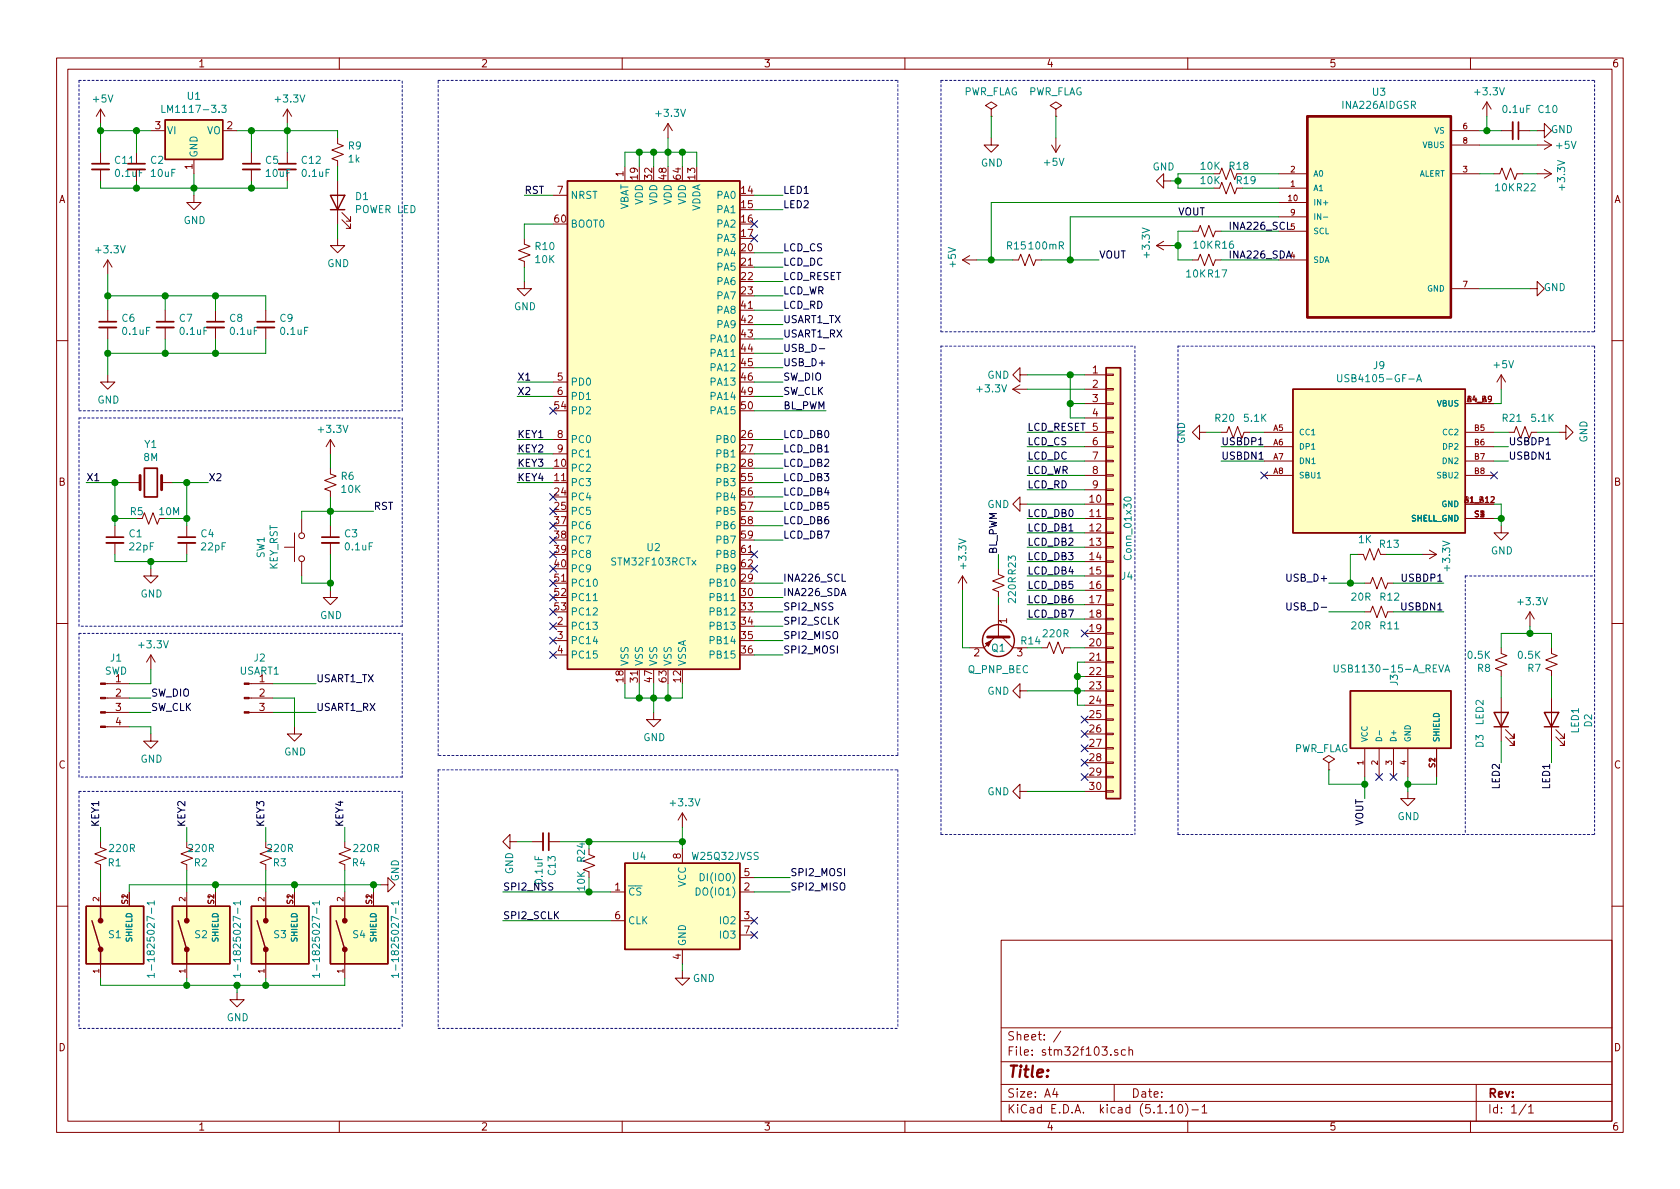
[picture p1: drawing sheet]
<svg xmlns="http://www.w3.org/2000/svg" width="297mm" height="210mm" viewBox="0 0 297 210" stroke-linecap="round" stroke-linejoin="round" font-family="sans-serif">
<g fill="none" stroke="#840000" stroke-width=".18">
<path d="M10 10.3h277v189.9h-277zM12 12.2h273v186.1h-273zM17.8 19.3l-.8 1.3M17.8 19.3v2.5M17.8 19.3l.7 1.3M50.8 19.3l-.8 1.3M50.8 19.3v2.5M50.8 19.3l.8 1.3M60 10.3v1.9M110 10.3v1.9M160 10.3v1.9M175.3 19.3l1-.6-1-.7-1.1 .7 1.1 .6v1.3"/>
<path d="M186.7 19.3l1-.6-1-.7-1 .7 1 .6v1.3M210 10.3v1.9M260 10.3v1.9M262.9 18l-.8 1.3M262.9 18v2.6M262.9 18l.8 1.3M17.8 26.9v2.1M17.8 30v2M24.1 26.9v2.1M24.1 30v2M26.7 23.1h2.5M34.3 34.5v1.3h1.3l-1.3 1.3-1.3-1.3h1.3"/>
<path d="M34.3 28.2v2.5M39.4 23.1h2.5M44.4 26.9v2.1M44.4 30v2M50.8 26.9v2.1M50.8 30v2M59.7 24.4v1l1 .4-2 .7 2 .8-2 .8 1 .3v1.1M59.7 32v7.6M60.5 38.9l1.5 1.5v-.8v.8h-.8M60.5 37.6l1.5 1.5v-.8v.8h-.8M97.8 34.5h2.5M110.5 29.5v2.5"/>
<path d="M118.1 21.8l-.8 1.3M118.1 21.8v2.6M118.1 21.8l.8 1.3M175.3 20.6h.1M175.3 24.4v1.2h1.2l-1.2 1.3-1.3-1.3h1.3M185.9 25.6l.8 1.3M186.7 20.6h.1M186.7 24.4v2.5M187.5 25.6l-.8 1.3M205.7 32v-1.3l-1.2 1.3 1.2 1.3v-1.3h1.3M214.6 33.3h1l.4-1 .8 2 .8-2 .7 2 .4-1h1M215.6 30.7l.4-1 .8 2 .8-2 .7 2 .4-1"/>
<path d="M226.1 30.7h5M226.1 33.3h5M226.1 35.8h5M226.1 38.3h5M256.5 30.7h5.1M256.5 25.6h5.1M256.5 23.1h5.1M264.2 30.7h1l.4-1 .7 2 .8-2 .7 2 .4-1h1M265.4 23.1h2.1M268.5 23.1h2M271.8 23.1h1.2v-1.3l1.3 1.3-1.3 1.3v-1.3M271.8 30.7h2.5"/>
<path d="M271.8 25.6h2.5M273 30l1.3 .7M273 24.9l1.3 .7M274.3 30.7l-1.3 .8M274.3 25.6l-1.3 .8M19 46v2.5M19 54.9v2M19 57.9v2M19 46l-.7 1.2M19 46l.8 1.2M29.2 54.9v2M29.2 57.9v2"/>
<path d="M38.1 54.9v2M38.1 57.9v2M47 54.9v2M47 57.9v2M59.7 42.2v1.2h1.3l-1.3 1.3-1.3-1.3h1.3M92.7 49.8v1.2h1.3l-1.3 1.3-1.3-1.3h1.3M92.7 42.2v1l1 .4-2 .7 2 .8-2 .7 1 .4v1M170.2 46h2.5M170.2 46l1.2 .7M171.4 45.2l-1.2 .8M179.1 46h1l.4-1 .7 2 .8-2 .8 2 .3-1h1M204.5 43.4l1.2 .8"/>
<path d="M204.5 43.4h2.5M205.7 42.7l-1.2 .7M210.8 46h1l.4-1 .8 2 .7-2 .8 2 .4-1h1M210.8 40.9h1l.4-1 .8 2 .7-2 .8 2 .4-1h1M226.1 46h5M226.1 40.9h5M256.5 51h5.1M270.5 51h1.3v-1.2l1.2 1.2-1.2 1.3v-1.3M10 60.2h2M19 66.3v1.3h1.3l-1.3 1.2-1.2-1.2h1.2M58.4 77.7v2.6M58.4 77.7l-.7 1.3"/>
<path d="M58.4 77.7l.8 1.3M97.8 77.7h2.5M97.8 67.6h2.5M97.8 70.1h2.5M179.1 68.8l1.2 .8M179.1 68.8h2.5M180.3 66.3v-1.3l-1.2 1.3 1.2 1.3v-1.3h1.3M180.3 68.1l-1.2 .7M191.8 76.4h3.8M191.8 68.8h3.8M191.8 66.3h3.8M191.8 71.4h3.8"/>
<path d="M191.8 73.9h3.8M191.8 79h3.8M195.6 76.3h1.2v.3h-1.2zM195.6 73.8h1.2v.2h-1.2zM195.6 71.2h1.2v.3h-1.2zM195.6 68.7h1.2v.3h-1.2zM195.6 66.2h1.2v.2h-1.2zM195.6 78.9h1.2v.2h-1.2zM212.1 76.4v-1.2l-1.3 1.2 1.3 1.3v-1.3h1.3M215.9 76.4h1l.4-1 .8 2.1 .7-2.1 .8 2.1 .4-1.1h1M223.5 76.4h5.1M223.5 79h5.1"/>
<path d="M259.1 76.4h5.1M259.1 71.4h5.1M259.1 79h5.1M265.4 66.3l-.7 1.3M265.4 66.3v2.5M265.4 66.3l.8 1.3M266.7 76.4h1l.4-1 .8 2.1 .7-2.1 .8 2.1 .4-1.1h1M275.6 76.4h1.3v-1.2l1.2 1.2-1.2 1.3v-1.3M285 60.2h2M20.3 93v2M20.3 96v2M22.9 85.3h1.9"/>
<path d="M25.1 91.7l.4-1 .8 2 .8-2 .7 2 .4-1M28.6 85.3h1.9M33 93v2M33 96v2M50.3 96.8h1.8M52.1 94.2v5.1M53.3 91.7v2.5M53.3 99.3v2.5M58.4 82.8v1l1 .4-2 .8 2 .7-2 .8 1 .4v1M58.4 93v2M58.4 96v2M97.8 80.3h2.5"/>
<path d="M180.3 89.1v-1.2l-1.2 1.2 1.2 1.3v-1.3h1.3M191.8 89.1h3.8M191.8 91.7h3.8M191.8 94.2h3.8M191.8 96.8h3.8M191.8 99.3h3.8M191.8 81.5h3.8M191.8 84.1h3.8M191.8 86.6h3.8M195.6 99.2h1.2v.2h-1.2zM195.6 96.6h1.2v.3h-1.2zM195.6 94.1h1.2v.3h-1.2z"/>
<path d="M195.6 91.6h1.2v.2h-1.2zM195.6 89h1.2v.3h-1.2zM195.6 86.5h1.2v.2h-1.2zM195.6 83.9h1.2v.3h-1.2zM195.6 81.4h1.2v.3h-1.2zM223.5 81.5h5.1M223.5 84.1h5.1M240 98h1l.4 1.1 .8-2.1 .8 2.1 .7-2.1 .4 1h1M251.5 98h2.5M252.7 97.3l1.3 .7M254 98l-1.3 .8M259.1 89.1h5.1"/>
<path d="M259.1 91.7h5.1M259.1 81.5h5.1M259.1 84.1h5.1M265.4 93v1.2h1.3l-1.3 1.3-1.2-1.3h1.2M10 110.3h2M26.7 100.6v1.2h1.2l-1.2 1.3-1.3-1.3h1.3M26.7 115.8l-.8 1.3M26.7 115.8v2.6M26.7 115.8l.7 1.3M58.4 104.4v1.3h1.3l-1.3 1.2-1.3-1.2h1.3M97.8 110.7h2.5M97.8 113.3h2.5"/>
<path d="M97.8 115.8h2.5M170.2 101.8l-.8 1.3M170.2 101.8v2.6M170.2 101.8l.7 1.3M175.9 112.6l-1.9 1.9h-2.6M176.5 100.6v1l1 .4-2 .7 2 .8-2 .8 1 .3v1.1M176.5 106.9v5.7M177.2 112.6l1.9 1.9h2.5M184.1 114.5h1.1l.3-1 .8 2.1 .8-2.1 .7 2.1 .4-1.1h1M191.8 114.5h3.8M191.8 101.8h3.8M191.8 104.4h3.8"/>
<path d="M191.8 106.9h3.8M191.8 109.5h3.8M191.8 112h3.8M191.8 117.1h3.8M191.8 119.6h3.8M195.6 106.8h1.2v.3h-1.2zM195.6 109.3h1.2v.3h-1.2zM195.6 111.9h1.2v.2h-1.2zM195.6 114.4h1.2v.3h-1.2zM195.6 117h1.2v.2h-1.2zM195.6 119.5h1.2v.3h-1.2zM195.6 104.3h1.2v.2h-1.2z"/>
<path d="M195.6 101.7h1.2v.3h-1.2zM241.3 108.2h1l.4-1 .8 2 .7-2 .8 2 .4-1h1M241.3 103.1h1l.4-1 .8 2 .7-2 .8 2 .4-1h1M265.4 114.5v1.1l1 .3-2 .8 2 .8-2 .7 1 .4v1M270.5 108.2l-.8 1.3M270.5 108.2v2.5M270.5 108.2l.8 1.3M274.3 114.5v1.1l1 .3-2 .8 2 .8-2 .7 1 .4v1M285 110.3h2M18.6 126h4.3M18.6 123.4h4.3M18.6 120.9h4.3"/>
<path d="M18.6 128.5h4.3M26.7 129.8v1.3h1.2l-1.2 1.2-1.3-1.2h1.3M44 126h4.3M44 123.4h4.3M44 120.9h4.3M52.1 128.5v1.3h1.2l-1.2 1.3-1.3-1.3h1.3M115.6 126v1.2h1.2l-1.2 1.3-1.3-1.3h1.3M180.3 139.9v-1.2l-1.2 1.2 1.2 1.3v-1.3h1.3M180.3 122.2v-1.3l-1.2 1.3 1.2 1.2v-1.2h1.3M191.8 122.2h3.8M191.8 124.7h3.8M191.8 127.2h3.8"/>
<path d="M191.8 129.8h3.8M191.8 132.3h3.8M191.8 134.9h3.8M191.8 137.4h3.8M191.8 139.9h3.8M195.6 129.7h1.2v.2h-1.2zM195.6 132.2h1.2v.3h-1.2zM195.6 134.7h1.2v.3h-1.2zM195.6 137.3h1.2v.2h-1.2zM195.6 139.8h1.2v.3h-1.2zM195.6 122h1.2v.3h-1.2zM195.6 124.6h1.2v.2h-1.2z"/>
<path d="M195.6 127.1h1.2v.3h-1.2zM234.9 134.9l1.1-.7-1.1-.6-1 .6 1 .7v1.2M234.9 136.1h.1M241.3 132.3v5.1M243.8 132.3v5.1M246.4 132.3v5.1M248.9 139.9v1.3h1.3l-1.3 1.3-1.3-1.3h1.3M248.9 132.3v5.1M254 132.3v5.1M265.4 123.4v7.7M266.2 130.3l1.5 1.5v-.7v.7h-.7M266.2 129l1.5 1.6v-.8v.8h-.7"/>
<path d="M274.3 123.4v7.7M275.1 130.3l1.5 1.5v-.7v.7h-.8M275.1 129l1.5 1.6v-.8v.8h-.8M17.8 148.8v1.1l1 .3-2 .8 2 .8-2 .7 1 .4v1M17.8 157.7v2.6M22.9 157.7v2.6M33 149.9l1 .3-2 .8 2 .8-2 .7 1 .4v1M33 157.7v2.6M38.1 157.7v2.6M47 149.9l1 .3-2 .8 2 .8-2 .7 1 .4v1M47 157.7v2.6M52.1 157.7v2.6"/>
<path d="M61 148.8v1.1l1 .3-2.1 .8 2.1 .8-2.1 .7 1.1 .4v1M61 157.7v2.6M66 157.7v2.6M67.3 156.5h1.3v-1.3l1.2 1.3-1.2 1.2v-1.2M90.2 148.8v-1.2l-1.3 1.2 1.3 1.3v-1.3h1.2M94 148.8h2M97 148.8h2.1M104.1 150.1v1l1.1 .4-2.1 .8 2.1 .7-2.1 .8 1 .4v1M107.9 157.7h2.6M120.6 143.8l-.7 1.2M120.6 143.8v2.5M120.6 150.1v2.5"/>
<path d="M120.6 143.8l.8 1.2M130.8 157.7h2.5M130.8 155.2h2.5M10 160.2h2M17.8 170.4v2.6M33 170.4v2.6M41.9 175.5v1.3h1.3l-1.3 1.2-1.3-1.2h1.3M47 170.4v2.6M61 170.4v2.6M107.9 162.8h2.6M120.6 171.7v1.3h1.3l-1.3 1.2-1.2-1.2h1.2M120.6 167.9v2.5"/>
<path d="M130.8 162.8h2.5M130.8 165.3h2.5M177 166.3h108v32h-108zM285 160.2h2M60 198.3v1.9M110 198.3v1.9M160 198.3v1.9M177 194.8h108M177 191.8h108M177 187.8h108M177 181.8h108M186.5 192.5l-.4 1h1"/>
<path d="M186.8 193v1M187.6 182.3l-1.3 2M197 191.8v3M197.6 185.7l-.3-.1-.2 .2v.2l.5 .2v.3h-.5M199 185.7l-.4-.1-.3 .3v.6l.3 .1 .4-.1M199.6 185.7l.2-.1 .4 .1 .1 .9M199.6 185.1v1.5M206.8 195.8l.5-.5v1.5M206.8 196.8h.9M208.5 195.4l.1-.1a.8 .8 0 0 1 .5 .8 .8 .8 0 0 1-.5 .7 1 1 0 0 1-.1-1.4zM209.6 195.1a1.71 1.71 0 0 1 0 2.3M210 198.3v1.9"/>
<path d="M210.7 196.3h1.2M212.5 195.8l.5-.5v1.5M212.5 196.8h.9M260 198.3v1.9M261 191.8v6.5M269.8 195.2l-1.2 2M270.3 195.8l.4-.5v1.5M270.3 196.8h.8"/>
<circle cx="53.3" cy="98.8" r=".51"/>
<circle cx="53.3" cy="94.7" r=".51"/>
</g>
<g fill="none" stroke="#840000" stroke-width=".33">
<path d="M16.3 30h3M22.6 30h3.1M42.9 30h3.1M49.3 30h3M267.5 21.6v3M17.5 57.9h3.1M27.7 57.9h3M36.6 57.9h3M45.5 57.9h3M18.8 96h3M31.5 96h3M56.9 96h3"/>
<path d="M96 147.3v3.1"/>
</g>
<g fill="none" stroke="#840000" stroke-width=".3">
<path d="M16.3 29h3M22.6 29h3.1M42.9 29h3.1M49.3 29h3M268.5 21.6v3M17.5 56.9h3.1M27.7 56.9h3M36.6 56.9h3M45.5 56.9h3M18.8 95h3M25.5 82.8h2.3v5.1h-2.3zM31.5 95h3"/>
<path d="M56.9 95h3M97 147.3v3.1"/>
</g>
<g fill="#ffffc2" stroke="#ffffc2" stroke-width=".18">
<path d="M15.2 160.3h10.2v10.1h-10.2z"/>
<path d="M30.5 160.3h10.1v10.1h-10.1z"/>
<path d="M195.6 65h2.5v76.2h-2.5z"/>
<path d="M100.3 32h30.5v86.4h-30.5z"/>
<path d="M238.8 122.2h17.7v10.1h-17.7z"/>
<path d="M228.6 68.8h30.5v25.4h-30.5z"/>
<path d="M58.4 160.3h10.2v10.1h-10.2z"/>
<path d="M44.4 160.3h10.2v10.1h-10.2z"/>
<path d="M231.1 20.6h25.4v35.5h-25.4z"/>
<path d="M29.2 21.2h10.2v7h-10.2z"/>
<path d="M110.5 152.6h20.3v15.3h-20.3z"/>
</g>
<g fill="none" stroke="#840000" stroke-width=".25">
<path d="M29.2 21.2h10.2v7h-10.2zM58.4 34.5h2.6l-1.3 2.6zM58.4 37.1h2.6M100.3 32h30.5v86.4h-30.5zM195.6 65h2.5v76.2h-2.5zM228.6 68.8h30.5v25.4h-30.5zM238.8 122.2h17.7v10.1h-17.7zM264.2 126h2.5l-1.3 2.5zM264.2 128.5h2.5M273 126h2.6l-1.3 2.5zM273 128.5h2.6M110.5 152.6h20.3v15.3h-20.3z"/>
<path d="M15.2 160.3h10.2v10.1h-10.2zM16.3 162.8l1.5 5.1v2.5M17.8 160.3v2.5M30.5 160.3h10.1v10.1h-10.1zM31.5 162.8l1.5 5.1v2.5M33 160.3v2.5M44.4 160.3h10.2v10.1h-10.2zM45.5 162.8l1.5 5.1v2.5M47 160.3v2.5M58.4 160.3h10.2v10.1h-10.2zM59.4 162.8l1.6 5.1v2.5M61 160.3v2.5"/>
<circle cx="176.5" cy="113.3" r="2.82"/>
</g>
<g fill="none" stroke="#840000" stroke-width=".51">
<path d="M24.8 84.1v2.5M28.6 84.1v2.5M174.6 112.6h3.8"/>
<circle cx="17.8" cy="167.9" r=".25"/>
<circle cx="17.8" cy="162.8" r=".25"/>
<circle cx="33" cy="162.8" r=".25"/>
<circle cx="33" cy="167.9" r=".25"/>
<circle cx="47" cy="162.8" r=".25"/>
<circle cx="47" cy="167.9" r=".25"/>
<circle cx="61" cy="167.9" r=".25"/>
<circle cx="61" cy="162.8" r=".25"/>
</g>
<g fill="none" stroke="#008484" stroke-width=".18">
<path d="M28.6 18.6v1.3h.6M39.2 18.6h.8l-.4 .5 .3 .1v.6l-.5 .1-.2-.1M234 38.4h.8M236.5 66.2v1.1l.3 .2h.3l.1-.2v-1.1M250.5 67.5l.4-1.3 .4 1.3M250.6 67.2h.6M198.9 88a.68 .68 0 0 1 1.1 .3 .73 .73 0 0 1-1.3-.1zM104.9 106.2h.7M235.9 117.6v1l.2 .2h.4l.1-.2v-1M255.5 118.8l.4-1.2 .4 1.2M255.6 118.5h.6M243.4 130.5a.54 .54 0 0 1 .6-.1 .54 .54 0 0 1 .3 .6h-1z"/>
<path d="M243.9 129.2v.8M27.3 159.7h-1.3l.4 .3M27.3 159.3v.7M42.5 159.7h-1.3l.4 .3M42.5 159.3v.7M56.5 159.7h-1.3l.4 .3M56.5 159.3v.7M70.5 159.7h-1.3l.3 .3M70.5 159.3v.7M123.1 157a.64 .64 0 0 1 .7 .7 .64 .64 0 0 1-.7 .6zM123.8 154.5a.64 .64 0 0 1 .7 .6 .64 .64 0 0 1-.7 .6zM26.8 160.6v.9"/>
<path d="M26.8 170.6v1M27.3 172.5h-1.3l.4 .3M27.3 172.1v.7M42 160.6v.9M42 170.6v1M42.5 172.5h-1.3l.4 .3M42.5 172.1v.7M56 160.6v.9M56 170.6v1M56.5 172.5h-1.3l.4 .3M56.5 172.1v.7M70 160.6v.9"/>
<path d="M70 170.6v1M70.5 172.5h-1.3l.3 .3M70.5 172.1v.7"/>
</g>
<g fill="#840000" stroke="#840000" stroke-width=".18">
<path d="M43.2 125.9h.8v.2h-.8z"/>
<path d="M43.2 123.3h.8v.3h-.8z"/>
<path d="M43.2 120.8h.8v.2h-.8z"/>
<path d="M17.8 128.4h.8v.2h-.8z"/>
<path d="M17.8 125.9h.8v.2h-.8z"/>
<path d="M17.8 123.3h.8v.3h-.8z"/>
<path d="M17.8 120.8h.8v.2h-.8z"/>
<path d="M174.2 113.8l1.1-.5-.5 1z"/>
</g>
<path d="M231.1 20.6h25.4v35.5h-25.4z" fill="none" stroke="#840000" stroke-width=".41"/>
<g fill="none" stroke="#0000c2" stroke-width=".18" stroke-dasharray=".4 .4">
<path d="M14 14.2v58.4M14 14.2h57.1M77.5 14.2h81.2M158.7 14.2v119.4M166.4 14.2h115.5M166.4 14.2v44.5M281.9 14.2v44.5M166.4 58.7h115.5M14 73.9h57.1M14 72.6h57.1M71.1 72.6v-58.4M71.1 73.9v36.8"/>
<path d="M166.4 61.2h34.3M200.7 61.2v86.4M208.3 61.2h73.6M281.9 61.2v86.4M14 110.7v-36.8M14 112h57.1M71.1 110.7h-57.1M71.1 112v25.4M259.1 101.8v45.8M259.1 101.8h22.8M14 139.9h57.1M14 139.9v42"/>
<path d="M14 137.4v-25.4M71.1 139.9v42M71.1 137.4h-57.1M77.5 133.6v-119.4M77.5 136.1h81.2M77.5 136.1v45.8M158.7 133.6h-81.2M158.7 136.1v45.8M166.4 147.6v-86.4M166.4 147.6h34.3M208.3 147.6h73.6M208.3 147.6v-86.4"/>
<path d="M14 181.9h57.1M77.5 181.9h81.2"/>
</g>
<g fill="none" stroke="#008400" stroke-width=".18">
<path d="M17.8 23.1h8.9M17.8 32v1.3h33v-1.3M17.8 21.8v5.1M24.1 23.1v3.8M24.1 32v1.3M34.3 30.7v3.8M41.9 23.1h17.8v1.3M44.4 23.1v3.8M44.4 32v1.3M50.8 21.8v5.1M59.7 29.5v2.5M59.7 39.6v2.6"/>
<path d="M92.7 34.5h5.1M97.8 39.6h-5.1v2.6M110.5 29.5v-2.6h12.7v2.6M113 26.9v2.6M115.6 26.9v2.6M118.1 24.4v5.1M120.6 26.9v2.6M133.3 34.5h5.1M133.3 37.1h5.1M175.3 20.6v3.8M186.7 20.6v3.8M207 32h1.3"/>
<path d="M214.6 30.7h-6.3v2.6h6.3M219.7 33.3h6.4M219.7 30.7h6.4M226.1 35.8h-50.8v10.2M226.1 38.3h-36.9v7.7M261.6 23.1h3.8M261.6 30.7h2.6M261.6 25.6h10.2M262.9 20.6v2.5M269.2 30.7h2.6M270.5 23.1h1.3M19 52.3h28v2.6"/>
<path d="M19 48.5v6.4M19 59.9v6.4M29.2 52.3v2.6M29.2 59.9v2.6M38.1 52.3v2.6M38.1 59.9v2.6M47 59.9v2.6h-28M92.7 47.2v2.6M133.3 52.3h5.1M133.3 54.9h5.1M133.3 49.8h5.1M133.3 47.2h5.1"/>
<path d="M133.3 44.7h5.1M133.3 57.4h5.1M133.3 59.9h5.1M172.7 46h6.4M184.1 46h10.2M207 43.4h1.3M210.8 40.9h-2.5v5.1h2.5M215.9 46h10.2M215.9 40.9h10.2M261.6 51h8.9M91.4 70.1h6.4M91.4 67.6h6.4"/>
<path d="M91.4 77.7h6.4M133.3 72.6h12.7M133.3 70.1h5.1M133.3 67.6h5.1M133.3 62.5h5.1M133.3 77.7h5.1M133.3 65h5.1M181.6 79h10.2M181.6 76.4h10.2M181.6 66.3h10.2M181.6 68.8h10.2M189.2 71.4h2.6"/>
<path d="M189.2 66.3v7.6h2.6M213.4 76.4h2.5M215.9 79h7.6M221 76.4h2.5M264.2 79h2.5M264.2 76.4h2.5M265.4 68.8v2.6h-1.2M271.8 76.4h3.8M15.2 85.3h7.7M20.3 98v1.3h12.7v-1.3M20.3 91.7h3.8M20.3 85.3v7.7"/>
<path d="M26.7 99.3v1.3M29.2 91.7h3.8M30.5 85.3h6.3M33 85.3v7.7M58.4 80.3v2.5M58.4 87.9v5.1M58.4 98v6.4M66 90.4h-12.7v1.3M91.4 82.8h6.4M91.4 85.3h6.4M91.4 80.3h6.4M133.3 82.8h5.1"/>
<path d="M133.3 85.3h5.1M133.3 90.4h5.1M133.3 80.3h5.1M133.3 95.5h5.1M133.3 93h5.1M133.3 87.9h5.1M176.5 98v2.6M181.6 81.5h10.2M181.6 89.1h10.2M181.6 91.7h10.2M181.6 99.3h10.2M181.6 84.1h10.2"/>
<path d="M181.6 86.6h10.2M181.6 94.2h10.2M181.6 96.8h10.2M215.9 81.5h7.6M240 98h-1.2v5.1M245.1 98h6.4M264.2 81.5h2.5M264.2 89.1h1.2v3.9M264.2 91.7h1.2M26.7 118.4v2.5h-3.8M53.3 101.8v1.3h5.1M133.3 105.7h5.1"/>
<path d="M133.3 108.2h5.1M133.3 103.1h5.1M133.3 110.7h5.1M133.3 113.3h5.1M133.3 115.8h5.1M170.2 104.4v10.1h1.2M176.5 105.7v1.2M181.6 106.9h10.2M181.6 101.8h10.2M181.6 104.4h10.2M181.6 109.5h10.2M189.2 114.5h2.6"/>
<path d="M190.5 119.6h1.3M191.8 117.1h-1.3v7.6h1.3M234.9 108.2h6.4M234.9 103.1h6.4M246.4 108.2h8.9M246.4 103.1h8.9M265.4 114.5v-2.5h8.9v2.5M265.4 119.6v3.8M270.5 110.7v1.3M274.3 119.6v3.8M22.9 128.5h3.8v1.3M22.9 126h3.8"/>
<path d="M22.9 123.4h3.8M48.3 123.4h3.8v5.1M48.3 126h7.6M48.3 120.9h7.6M110.5 120.9v2.5h10.1v-2.5M113 120.9v2.5M115.6 120.9v5.1M118.1 120.9v2.5M181.6 122.2h10.2M181.6 139.9h10.2M234.9 136.1v2.6h6.4M241.3 137.4v3.8"/>
<path d="M248.9 137.4v2.5M254 137.4v1.3h-5.1M265.4 131.1v3.8M274.3 131.1v3.8M17.8 146.3v2.5M17.8 153.9v3.8M33 146.3v2.5M33 153.9v3.8M38.1 156.5v1.2M47 146.3v2.5M47 153.9v3.8M52.1 156.5v1.2"/>
<path d="M61 146.3v2.5M61 153.9v3.8M66 156.5v1.2M67.3 156.5h-44.4v1.2M88.9 157.7h19M91.4 148.8h2.6M99.1 148.8h21.5M104.1 148.8v1.3M104.1 155.2v2.5M120.6 146.3v3.8M133.3 157.7h6.4M133.3 155.2h6.4"/>
<path d="M17.8 173v1.2h43.2v-1.2M33 173v1.2M41.9 174.2v1.3M47 173v1.2M88.9 162.8h19M120.6 170.4v1.3"/>
</g>
<path d="M227.6 39.3v1.3h.6M227.5 45.6l.4-1.2 .4 1.2M144.9 61.7h.9M222.6 78.7h.7M273.4 78.7h.7M148.7 105.3l.4-1.2 .5 1.2M148.9 101.5v1.3h.6M227.5 106.6v1l.3 .3 .3-.1 .2-.2v-1" fill="none" stroke="#000" stroke-width=".18"/>
<g fill="#008400" stroke="#008400" stroke-width=".25">
<circle cx="270.5" cy="112" r=".51"/>
<circle cx="175.3" cy="46" r=".51"/>
<circle cx="29.2" cy="62.5" r=".51"/>
<circle cx="29.2" cy="52.3" r=".51"/>
<circle cx="241.3" cy="138.7" r=".51"/>
<circle cx="58.4" cy="103.1" r=".51"/>
<circle cx="26.7" cy="99.3" r=".51"/>
<circle cx="33" cy="85.3" r=".51"/>
<circle cx="19" cy="52.3" r=".51"/>
<circle cx="38.1" cy="62.5" r=".51"/>
<circle cx="38.1" cy="52.3" r=".51"/>
<circle cx="104.1" cy="148.8" r=".51"/>
<circle cx="208.3" cy="32" r=".51"/>
<circle cx="104.1" cy="157.7" r=".51"/>
<circle cx="19" cy="62.5" r=".51"/>
<circle cx="34.3" cy="33.3" r=".51"/>
<circle cx="120.7" cy="148.8" r=".51"/>
<circle cx="113" cy="123.4" r=".51"/>
<circle cx="189.2" cy="66.3" r=".51"/>
<circle cx="41.9" cy="174.2" r=".51"/>
<circle cx="47" cy="174.2" r=".51"/>
<circle cx="33" cy="174.2" r=".51"/>
<circle cx="118.1" cy="123.4" r=".51"/>
<circle cx="190.5" cy="122.2" r=".51"/>
<circle cx="190.5" cy="119.6" r=".51"/>
<circle cx="115.6" cy="123.4" r=".51"/>
<circle cx="44.5" cy="23.1" r=".51"/>
<circle cx="115.6" cy="26.9" r=".51"/>
<circle cx="118.1" cy="26.9" r=".51"/>
<circle cx="120.7" cy="26.9" r=".51"/>
<circle cx="238.8" cy="103.1" r=".51"/>
<circle cx="208.3" cy="43.4" r=".51"/>
<circle cx="262.9" cy="23.1" r=".51"/>
<circle cx="113" cy="26.9" r=".51"/>
<circle cx="33" cy="91.7" r=".51"/>
<circle cx="24.1" cy="23.1" r=".51"/>
<circle cx="20.3" cy="85.3" r=".51"/>
<circle cx="58.4" cy="90.4" r=".51"/>
<circle cx="24.1" cy="33.3" r=".51"/>
<circle cx="44.5" cy="33.3" r=".51"/>
<circle cx="20.3" cy="91.7" r=".51"/>
<circle cx="50.8" cy="23.1" r=".51"/>
<circle cx="17.8" cy="23.1" r=".51"/>
<circle cx="189.2" cy="46" r=".51"/>
<circle cx="265.4" cy="91.7" r=".51"/>
<circle cx="248.9" cy="138.7" r=".51"/>
<circle cx="189.2" cy="71.4" r=".51"/>
<circle cx="66" cy="156.5" r=".51"/>
<circle cx="52.1" cy="156.5" r=".51"/>
<circle cx="38.1" cy="156.5" r=".51"/>
</g>
<g fill="none" stroke="#000084" stroke-width=".18">
<path d="M132.7 39l1.3 1.2M134 39l-1.3 1.2M132.7 41.5l1.3 1.3M134 41.5l-1.3 1.3M97.2 72l1.2 1.2M98.4 72l-1.2 1.2M97.2 100l1.2 1.2M97.2 97.4l1.2 1.2M97.2 94.9l1.2 1.2M97.2 89.8l1.2 1.2M97.2 87.3l1.2 1.2M97.2 92.3l1.2 1.3"/>
<path d="M98.4 100l-1.2 1.2M98.4 97.4l-1.2 1.2M98.4 94.9l-1.2 1.2M98.4 89.8l-1.2 1.2M98.4 87.3l-1.2 1.2M98.4 92.3l-1.2 1.3M132.7 97.4l1.3 1.2M132.7 100l1.3 1.2M134 97.4l-1.3 1.2M134 100l-1.3 1.2M222.9 83.5l1.2 1.2M224.1 83.5l-1.2 1.2"/>
<path d="M263.6 83.5l1.2 1.2M264.8 83.5l-1.2 1.2M97.2 110.1l1.2 1.2M97.2 107.6l1.2 1.2M97.2 105l1.2 1.3M97.2 102.5l1.2 1.2M97.2 115.2l1.2 1.2M97.2 112.7l1.2 1.2M98.4 110.1l-1.2 1.2M98.4 107.6l-1.2 1.2M98.4 105l-1.2 1.3M98.4 102.5l-1.2 1.2"/>
<path d="M98.4 115.2l-1.2 1.2M98.4 112.7l-1.2 1.2M191.2 111.4l1.2 1.2M192.4 111.4l-1.2 1.2M191.2 136.8l1.2 1.2M191.2 126.6l1.2 1.3M191.2 129.2l1.2 1.2M191.2 131.7l1.2 1.2M191.2 134.3l1.2 1.2M192.4 136.8l-1.2 1.2M192.4 126.6l-1.2 1.3M192.4 129.2l-1.2 1.2"/>
<path d="M192.4 131.7l-1.2 1.2M192.4 134.3l-1.2 1.2M243.2 136.8l1.2 1.2M244.4 136.8l-1.2 1.2M245.8 136.8l1.2 1.2M247 136.8l-1.2 1.2M132.7 162.2l1.3 1.2M132.7 164.7l1.3 1.3M134 162.2l-1.3 1.2M134 164.7l-1.3 1.3"/>
</g>
<text font-size="2.8" fill="#840000" x="178" y="190.5">Title:</text>
<g font-size="2.1" fill="#840000">
<text x="178" y="184">Sheet: /</text>
<text x="178" y="186.7">File: stm32f103.sch</text>
<text x="178" y="196.9">KiCad E.D.A. kicad (5.1.10)-1</text>
<text x="178" y="194.1">Size: A4</text>
<text x="200" y="194.1">Date:</text>
<text x="263" y="194.1">Rev:</text>
<text x="263" y="196.9">Id: 1/1</text>
</g>
<g font-size="1.8" fill="#840000">
<text x="35" y="11.9">1</text>
<text x="85" y="11.9">2</text>
<text x="135" y="11.9">3</text>
<text x="185" y="11.9">4</text>
<text x="235" y="11.9">5</text>
<text x="285" y="11.9">6</text>
<text x="27.5" y="22.9">3</text>
<text x="40.2" y="22.9">2</text>
<text x="34" y="29.9" transform="rotate(-90 34 29.9)">1</text>
<text x="10.4" y="35.9">A</text>
<text x="98.6" y="34.3">7</text>
<text x="110.2" y="31.2" transform="rotate(-90 110.2 31.2)">1</text>
<text x="112.8" y="31.7" transform="rotate(-90 112.8 31.7)">19</text>
<text x="115.3" y="31.7" transform="rotate(-90 115.3 31.7)">32</text>
<text x="117.9" y="31.7" transform="rotate(-90 117.9 31.7)">48</text>
<text x="120.4" y="31.7" transform="rotate(-90 120.4 31.7)">64</text>
<text x="122.9" y="31.7" transform="rotate(-90 122.9 31.7)">13</text>
<text x="131.1" y="34.3">14</text>
<text x="285.4" y="35.9">A</text>
<text x="98.1" y="39.4">60</text>
<text x="131.1" y="36.8">15</text>
<text x="131.1" y="39.4">16</text>
<text x="131.1" y="41.9">17</text>
<text x="131.1" y="44.4">20</text>
<text x="131.1" y="47">21</text>
<text x="131.1" y="49.5">22</text>
<text x="131.1" y="52.1">23</text>
<text x="131.1" y="59.7">43</text>
<text x="131.1" y="54.6">41</text>
<text x="131.1" y="57.1">42</text>
<text x="131.1" y="62.2">44</text>
<text x="131.1" y="64.8">45</text>
<text x="98.6" y="67.3">5</text>
<text x="98.6" y="69.8">6</text>
<text x="131.1" y="67.3">46</text>
<text x="131.1" y="69.8">49</text>
<text x="193.2" y="66">1</text>
<text x="193.2" y="68.6">2</text>
<text x="193.2" y="71.1">3</text>
<text x="98.1" y="72.4">54</text>
<text x="98.6" y="77.5">8</text>
<text x="131.1" y="72.4">50</text>
<text x="131.1" y="77.5">26</text>
<text x="193.2" y="73.7">4</text>
<text x="98.1" y="82.5">10</text>
<text x="98.6" y="80">9</text>
<text x="131.1" y="80">27</text>
<text x="131.1" y="82.5">28</text>
<text x="193.2" y="78.7">6</text>
<text x="193.2" y="81.3">7</text>
<text x="193.2" y="83.8">8</text>
<text x="10.4" y="85.9">B</text>
<text x="98.1" y="85.1">11</text>
<text x="98.1" y="87.6">24</text>
<text x="131.1" y="85.1">55</text>
<text x="131.1" y="87.6">56</text>
<text x="192.7" y="88.9">10</text>
<text x="193.2" y="86.4">9</text>
<text x="285.4" y="85.9">B</text>
<text x="98.1" y="90.2">25</text>
<text x="98.1" y="92.7">37</text>
<text x="98.1" y="95.2">38</text>
<text x="131.1" y="90.2">57</text>
<text x="131.1" y="92.7">58</text>
<text x="131.1" y="95.2">59</text>
<text x="192.7" y="91.4">11</text>
<text x="192.7" y="94">12</text>
<text x="98.1" y="97.8">39</text>
<text x="98.1" y="100.3">40</text>
<text x="131.1" y="97.8">61</text>
<text x="131.1" y="100.3">62</text>
<text x="192.7" y="96.5">13</text>
<text x="192.7" y="99.1">14</text>
<text x="192.7" y="101.6">15</text>
<text x="98.1" y="102.9">51</text>
<text x="98.1" y="105.4">52</text>
<text x="98.1" y="107.9">53</text>
<text x="131.1" y="102.9">29</text>
<text x="131.1" y="105.4">30</text>
<text x="131.1" y="107.9">33</text>
<text x="192.7" y="104.1">16</text>
<text x="192.7" y="106.7">17</text>
<text x="98.6" y="110.5">2</text>
<text x="98.6" y="113">3</text>
<text x="131.1" y="110.5">34</text>
<text x="131.1" y="113">35</text>
<text x="178.1" y="110.3" transform="rotate(-90 178.1 110.3)">1</text>
<text x="192.7" y="109.2">18</text>
<text x="192.7" y="111.8">19</text>
<text x="98.6" y="115.6">4</text>
<text x="131.1" y="115.6">36</text>
<text x="172.2" y="116.1">2</text>
<text x="179.9" y="116.1">3</text>
<text x="192.7" y="114.3">20</text>
<text x="192.7" y="116.8">21</text>
<text x="192.7" y="119.4">22</text>
<text x="20.5" y="120.6">1</text>
<text x="20.5" y="123.2">2</text>
<text x="20.5" y="125.7">3</text>
<text x="45.9" y="120.6">1</text>
<text x="45.9" y="123.2">2</text>
<text x="45.9" y="125.7">3</text>
<text x="110.2" y="120.6" transform="rotate(-90 110.2 120.6)">18</text>
<text x="112.8" y="120.6" transform="rotate(-90 112.8 120.6)">31</text>
<text x="115.3" y="120.6" transform="rotate(-90 115.3 120.6)">47</text>
<text x="117.9" y="120.6" transform="rotate(-90 117.9 120.6)">63</text>
<text x="120.4" y="120.6" transform="rotate(-90 120.4 120.6)">12</text>
<text x="192.7" y="121.9">23</text>
<text x="192.7" y="124.5">24</text>
<text x="20.5" y="128.3">4</text>
<text x="192.7" y="127">25</text>
<text x="192.7" y="129.5">26</text>
<text x="10.4" y="135.9">C</text>
<text x="192.7" y="132.1">27</text>
<text x="192.7" y="134.6">28</text>
<text x="192.7" y="137.2">29</text>
<text x="285.4" y="135.9">C</text>
<text x="192.7" y="139.7">30</text>
<text x="120.4" y="151.9" transform="rotate(-90 120.4 151.9)">8</text>
<text x="131.6" y="154.9">5</text>
<text x="108.7" y="157.5">1</text>
<text x="131.6" y="157.5">2</text>
<text x="108.7" y="162.6">6</text>
<text x="131.6" y="162.6">3</text>
<text x="131.6" y="165.1">7</text>
<text x="120.4" y="169.6" transform="rotate(-90 120.4 169.6)">4</text>
<text x="10.4" y="185.9">D</text>
<text x="285.4" y="185.9">D</text>
<text x="35" y="199.9">1</text>
<text x="85" y="199.9">2</text>
<text x="135" y="199.9">3</text>
<text x="185" y="199.9">4</text>
<text x="235" y="199.9">5</text>
<text x="285" y="199.9">6</text>
</g>
<g font-size="1.8" fill="#008484">
<text x="33.2" y="17.6">U1</text>
<text x="170.3" y="16.9">PWR_FLAG</text>
<text x="181.7" y="16.9">PWR_FLAG</text>
<text x="242.7" y="16.9">U3</text>
<text x="260.9" y="16.9">+3.3V</text>
<text x="16.6" y="18.1">+5V</text>
<text x="29.5" y="23.7">VI</text>
<text x="29.5" y="20">LM1117-3.3</text>
<text x="36.6" y="23.7">VO</text>
<text x="48.8" y="18.1">+3.3V</text>
<text x="116.2" y="20.7">+3.3V</text>
<text x="237.4" y="19.2">INA226AIDGSR</text>
<text x="265.8" y="20">0.1uF</text>
<text x="272.1" y="20">C10</text>
<text x="274.2" y="23.5">GND</text>
<text x="20.4" y="29">C11</text>
<text x="26.7" y="29">C2</text>
<text x="34.9" y="27.9" transform="rotate(-90 34.9 27.9)">GND</text>
<text x="47" y="29">C5</text>
<text x="53.4" y="29">C12</text>
<text x="61.6" y="26.4">R9</text>
<text x="61.6" y="28.7">1k</text>
<text x="173.4" y="29.5">GND</text>
<text x="184.7" y="29.3">+5V</text>
<text x="275.3" y="26.3">+5V</text>
<text x="20.5" y="31.3">0.1uF</text>
<text x="26.8" y="31.3">10uF</text>
<text x="47.1" y="31.3">10uF</text>
<text x="53.5" y="31.3">0.1uF</text>
<text x="62.9" y="35.4">D1</text>
<text x="100.8" y="35.2">NRST</text>
<text x="126.9" y="35.2">PA0</text>
<text x="203.8" y="30.1">GND</text>
<text x="212.3" y="30">10K</text>
<text x="212.3" y="32.6">10K</text>
<text x="217.4" y="30">R18</text>
<text x="218.7" y="32.6">R19</text>
<text x="264.4" y="33.8">10K R22</text>
<text x="276.7" y="33.4" transform="rotate(-90 276.7 33.4)">+3.3V</text>
<text x="32.5" y="39.6">GND</text>
<text x="62.8" y="37.7">POWER LED</text>
<text x="100.8" y="40.3">BOOT0</text>
<text x="111.1" y="37.3" transform="rotate(-90 111.1 37.3)">VBAT</text>
<text x="113.7" y="36.2" transform="rotate(-90 113.7 36.2)">VDD</text>
<text x="116.2" y="36.2" transform="rotate(-90 116.2 36.2)">VDD</text>
<text x="118.7" y="36.2" transform="rotate(-90 118.7 36.2)">VDD</text>
<text x="121.3" y="36.2" transform="rotate(-90 121.3 36.2)">VDD</text>
<text x="123.8" y="37.5" transform="rotate(-90 123.8 37.5)">VDDA</text>
<text x="126.9" y="37.7">PA1</text>
<text x="126.9" y="40.3">PA2</text>
<text x="17.1" y="44.8">+3.3V</text>
<text x="57.9" y="47.2">GND</text>
<text x="94.7" y="44.2">R10</text>
<text x="94.7" y="46.5">10K</text>
<text x="126.9" y="42.8">PA3</text>
<text x="126.9" y="45.3">PA4</text>
<text x="126.9" y="47.9">PA5</text>
<text x="169" y="47.2" transform="rotate(-90 169 47.2)">+5V</text>
<text x="178.1" y="44.1">R15</text>
<text x="182.1" y="44.1">100mR</text>
<text x="203.3" y="45.4" transform="rotate(-90 203.3 45.4)">+3.3V</text>
<text x="211.1" y="44">10K R16</text>
<text x="126.9" y="50.4">PA6</text>
<text x="126.9" y="53">PA7</text>
<text x="209.8" y="49.1">10K R17</text>
<text x="272.9" y="51.5">GND</text>
<text x="21.6" y="56.9">C6</text>
<text x="21.8" y="59.2">0.1uF</text>
<text x="31.7" y="56.9">C7</text>
<text x="31.9" y="59.2">0.1uF</text>
<text x="40.6" y="56.9">C8</text>
<text x="40.8" y="59.2">0.1uF</text>
<text x="49.5" y="56.9">C9</text>
<text x="49.7" y="59.2">0.1uF</text>
<text x="90.9" y="54.9">GND</text>
<text x="126.9" y="55.5">PA8</text>
<text x="126.9" y="58">PA9</text>
<text x="125.9" y="60.6">PA10</text>
<text x="125.9" y="63.1">PA11</text>
<text x="125.9" y="65.7">PA12</text>
<text x="242.9" y="65.3">J9</text>
<text x="264.2" y="65.1">+5V</text>
<text x="17.2" y="71.4">GND</text>
<text x="100.8" y="68.2">PD0</text>
<text x="100.8" y="70.7">PD1</text>
<text x="125.9" y="68.2">PA13</text>
<text x="125.9" y="70.7">PA14</text>
<text x="172.9" y="69.4">+3.3V</text>
<text x="174.6" y="67">GND</text>
<text x="237.6" y="67.6">USB4105-GF-A</text>
<text x="56.5" y="76.5">+3.3V</text>
<text x="100.8" y="73.3">PD2</text>
<text x="125.9" y="73.3">PA15</text>
<text x="214.9" y="74.6">R20</text>
<text x="220.1" y="74.6">5.1K</text>
<text x="265.7" y="74.6">R21</text>
<text x="270.9" y="74.6">5.1K</text>
<text x="25.5" y="81.5">8M</text>
<text x="25.6" y="79.2">Y1</text>
<text x="100.8" y="78.4">PC0</text>
<text x="100.8" y="80.9">PC1</text>
<text x="100.8" y="83.4">PC2</text>
<text x="126.9" y="78.4">PB0</text>
<text x="126.9" y="80.9">PB1</text>
<text x="126.9" y="83.4">PB2</text>
<text x="209.5" y="78.5" transform="rotate(-90 209.5 78.5)">GND</text>
<text x="280.7" y="78.3" transform="rotate(-90 280.7 78.3)">GND</text>
<text x="60.4" y="84.9">R6</text>
<text x="60.4" y="87.2">10K</text>
<text x="100.8" y="86">PC3</text>
<text x="100.8" y="88.5">PC4</text>
<text x="126.9" y="86">PB3</text>
<text x="126.9" y="88.5">PB4</text>
<text x="174.6" y="89.8">GND</text>
<text x="22.9" y="95">C1</text>
<text x="23.1" y="91.1">R5</text>
<text x="28.2" y="91.1">10M</text>
<text x="35.6" y="95">C4</text>
<text x="61" y="95">C3</text>
<text x="100.8" y="91.1">PC5</text>
<text x="100.8" y="93.6">PC6</text>
<text x="126.9" y="91.1">PB5</text>
<text x="126.9" y="93.6">PB6</text>
<text x="23" y="97.3">22pF</text>
<text x="35.7" y="97.3">22pF</text>
<text x="46.8" y="98.7" transform="rotate(-90 46.8 98.7)">SW1</text>
<text x="49.1" y="100.8" transform="rotate(-90 49.1 100.8)">KEY_RST</text>
<text x="61.1" y="97.3">0.1uF</text>
<text x="100.8" y="96.1">PC7</text>
<text x="100.8" y="98.7">PC8</text>
<text x="100.8" y="101.2">PC9</text>
<text x="108.4" y="100">STM32F103RCTx</text>
<text x="114.5" y="97.5">U2</text>
<text x="126.9" y="96.1">PB7</text>
<text x="126.9" y="98.7">PB8</text>
<text x="126.9" y="101.2">PB9</text>
<text x="170.9" y="100.4" transform="rotate(-90 170.9 100.4)">+3.3V</text>
<text x="200.1" y="98.6" transform="rotate(-90 200.1 98.6)">Conn_01x30</text>
<text x="240.2" y="96.1">1K</text>
<text x="244" y="96.9">R13</text>
<text x="256.4" y="100.8" transform="rotate(-90 256.4 100.8)">+3.3V</text>
<text x="263.6" y="98">GND</text>
<text x="24.8" y="105.7">GND</text>
<text x="100.8" y="103.8">PC10</text>
<text x="100.8" y="106.3">PC11</text>
<text x="125.9" y="103.8">PB10</text>
<text x="125.9" y="106.3">PB11</text>
<text x="179.6" y="106.5" transform="rotate(-90 179.6 106.5)">220R R23</text>
<text x="198.3" y="102.5">J4</text>
<text x="239" y="106.2">20R</text>
<text x="244.1" y="106.2">R12</text>
<text x="268.6" y="107">+3.3V</text>
<text x="56.6" y="109.5">GND</text>
<text x="100.8" y="108.8">PC12</text>
<text x="100.8" y="111.4">PC13</text>
<text x="100.8" y="113.9">PC14</text>
<text x="125.9" y="108.8">PB12</text>
<text x="125.9" y="111.4">PB13</text>
<text x="125.9" y="113.9">PB14</text>
<text x="184.6" y="112.7">220R</text>
<text x="239" y="111.3">20R</text>
<text x="244.1" y="111.3">R11</text>
<text x="18.5" y="119.3">SWD</text>
<text x="19.6" y="117">J1</text>
<text x="24.7" y="114.6">+3.3V</text>
<text x="42.4" y="119.3">USART1</text>
<text x="45" y="117">J2</text>
<text x="100.8" y="116.5">PC15</text>
<text x="111.1" y="117.9" transform="rotate(-90 111.1 117.9)">VSS</text>
<text x="113.7" y="117.9" transform="rotate(-90 113.7 117.9)">VSS</text>
<text x="116.2" y="117.9" transform="rotate(-90 116.2 117.9)">VSS</text>
<text x="118.7" y="117.9" transform="rotate(-90 118.7 117.9)">VSS</text>
<text x="121.3" y="117.9" transform="rotate(-90 121.3 117.9)">VSSA</text>
<text x="125.9" y="116.5">PB15</text>
<text x="171.2" y="119">Q_PNP_BEC</text>
<text x="175.4" y="115.2">Q1</text>
<text x="237" y="118.9">USB1130-15-A_REVA</text>
<text x="259.6" y="116.5">0.5K</text>
<text x="261.3" y="118.8">R8</text>
<text x="268.5" y="116.5">0.5K</text>
<text x="270.2" y="118.8">R7</text>
<text x="174.6" y="122.9">GND</text>
<text x="247.2" y="121.2" transform="rotate(-90 247.2 121.2)">J3</text>
<text x="113.7" y="131.1">GND</text>
<text x="262.3" y="128.2" transform="rotate(-90 262.3 128.2)">LED2</text>
<text x="279.2" y="129.7" transform="rotate(-90 279.2 129.7)">LED1</text>
<text x="281.5" y="128.5" transform="rotate(-90 281.5 128.5)">D2</text>
<text x="24.8" y="134.9">GND</text>
<text x="50.2" y="133.6">GND</text>
<text x="228.7" y="133">PWR_FLAG</text>
<text x="262.3" y="132.2" transform="rotate(-90 262.3 132.2)">D3</text>
<text x="118.7" y="142.6">+3.3V</text>
<text x="174.6" y="140.6">GND</text>
<text x="247.1" y="145">GND</text>
<text x="19.2" y="153.2">R1</text>
<text x="19.5" y="150.7">220R</text>
<text x="33.5" y="150.7">220R</text>
<text x="34.4" y="153.2">R2</text>
<text x="47.4" y="150.7">220R</text>
<text x="48.4" y="153.2">R3</text>
<text x="62.3" y="153.2">R4</text>
<text x="62.7" y="150.7">220R</text>
<text x="70.5" y="155.9" transform="rotate(-90 70.5 155.9)">GND</text>
<text x="90.7" y="154.6" transform="rotate(-90 90.7 154.6)">GND</text>
<text x="98.2" y="154.7" transform="rotate(-90 98.2 154.7)">C13</text>
<text x="103.4" y="152.4" transform="rotate(-90 103.4 152.4)">R24</text>
<text x="111.9" y="152.1">U4</text>
<text x="122.5" y="152.1">W25Q32JVSS</text>
<text x="124.5" y="155.8">DI(IO0)</text>
<text x="95.9" y="156.2" transform="rotate(-90 95.9 156.2)">0.1uF</text>
<text x="103.4" y="157.4" transform="rotate(-90 103.4 157.4)">10K</text>
<text x="111" y="158.4">CS</text>
<text x="121.3" y="156.9" transform="rotate(-90 121.3 156.9)">VCC</text>
<text x="123.6" y="158.4">DO(IO1)</text>
<text x="19.3" y="165.9">S1</text>
<text x="34.5" y="165.9">S2</text>
<text x="48.5" y="165.9">S3</text>
<text x="62.4" y="165.9">S4</text>
<text x="111" y="163.4">CLK</text>
<text x="121.3" y="167.4" transform="rotate(-90 121.3 167.4)">GND</text>
<text x="127.5" y="163.4">IO2</text>
<text x="127.5" y="166">IO3</text>
<text x="27.4" y="171.1" transform="rotate(-90 27.4 171.1)">1-1825027-1</text>
<text x="42.6" y="171.1" transform="rotate(-90 42.6 171.1)">1-1825027-1</text>
<text x="56.6" y="171.1" transform="rotate(-90 56.6 171.1)">1-1825027-1</text>
<text x="70.5" y="171.1" transform="rotate(-90 70.5 171.1)">1-1825027-1</text>
<text x="122.5" y="173.7">GND</text>
<text x="40.1" y="180.6">GND</text>
</g>
<g font-size="1.8">
<text x="92.7" y="34.3">RST</text>
<text x="138.4" y="34.3">LED1</text>
<text x="138.4" y="36.8">LED2</text>
<text x="208.3" y="38.1">VOUT</text>
<text x="217.2" y="40.6">INA226_SCL</text>
<text x="138.4" y="47">LCD_DC</text>
<text x="138.4" y="44.4">LCD_CS</text>
<text x="194.3" y="45.7">VOUT</text>
<text x="217.2" y="45.7">INA226_SDA</text>
<text x="138.4" y="52.1">LCD_WR</text>
<text x="138.4" y="49.5">LCD_RESET</text>
<text x="138.4" y="54.6">LCD_RD</text>
<text x="138.4" y="57.1">USART1_TX</text>
<text x="138.4" y="59.7">USART1_RX</text>
<text x="138.4" y="62.2">USB_D-</text>
<text x="138.4" y="64.8">USB_D+</text>
<text x="91.4" y="67.3">X1</text>
<text x="91.4" y="69.8">X2</text>
<text x="138.4" y="67.3">SW_DIO</text>
<text x="138.4" y="69.8">SW_CLK</text>
<text x="91.4" y="77.5">KEY1</text>
<text x="138.4" y="72.4">BL_PWM</text>
<text x="138.4" y="77.5">LCD_DB0</text>
<text x="181.6" y="76.2">LCD_RESET 5</text>
<text x="91.4" y="82.5">KEY3</text>
<text x="91.4" y="80">KEY2</text>
<text x="138.4" y="80">LCD_DB1</text>
<text x="138.4" y="82.5">LCD_DB2</text>
<text x="181.6" y="78.7">LCD_CS</text>
<text x="181.6" y="83.8">LCD_WR</text>
<text x="181.6" y="81.3">LCD_DC</text>
<text x="215.9" y="81.3">USBDN1</text>
<text x="215.9" y="78.7">USBDP1</text>
<text x="266.7" y="81.3">USBDN1</text>
<text x="266.7" y="78.7">USBDP1</text>
<text x="15.2" y="85.1">X1</text>
<text x="36.8" y="85.1">X2</text>
<text x="91.4" y="85.1">KEY4</text>
<text x="138.4" y="87.6">LCD_DB4</text>
<text x="138.4" y="85.1">LCD_DB3</text>
<text x="181.6" y="86.4">LCD_RD</text>
<text x="66" y="90.2">RST</text>
<text x="138.4" y="90.2">LCD_DB5</text>
<text x="138.4" y="95.2">LCD_DB7</text>
<text x="138.4" y="92.7">LCD_DB6</text>
<text x="181.6" y="94">LCD_DB1</text>
<text x="181.6" y="91.4">LCD_DB0</text>
<text x="176.3" y="98" transform="rotate(-90 176.3 98)">BL_PWM</text>
<text x="181.6" y="99.1">LCD_DB3</text>
<text x="181.6" y="96.5">LCD_DB2</text>
<text x="181.6" y="101.6">LCD_DB4</text>
<text x="138.4" y="107.9">SPI2_NSS</text>
<text x="138.4" y="102.9">INA226_SCL</text>
<text x="138.4" y="105.4">INA226_SDA</text>
<text x="181.6" y="104.1">LCD_DB5</text>
<text x="181.6" y="106.7">LCD_DB6</text>
<text x="227.9" y="102.9">USB_D+</text>
<text x="228.4" y="107.9">USB_D-</text>
<text x="248" y="107.9">USBDN1</text>
<text x="248.1" y="102.9">USBDP1</text>
<text x="138.4" y="113">SPI2_MISO</text>
<text x="138.4" y="110.5">SPI2_SCLK</text>
<text x="181.6" y="109.2">LCD_DB7</text>
<text x="138.4" y="115.6">SPI2_MOSI</text>
<text x="26.7" y="123.2">SW_DIO</text>
<text x="26.7" y="125.7">SW_CLK</text>
<text x="55.9" y="120.6">USART1_TX</text>
<text x="55.9" y="125.7">USART1_RX</text>
<text x="265.2" y="139.4" transform="rotate(-90 265.2 139.4)">LED2</text>
<text x="274.1" y="139.4" transform="rotate(-90 274.1 139.4)">LED1</text>
<text x="17.5" y="146.3" transform="rotate(-90 17.5 146.3)">KEY1</text>
<text x="32.8" y="146.3" transform="rotate(-90 32.8 146.3)">KEY2</text>
<text x="46.7" y="146.3" transform="rotate(-90 46.7 146.3)">KEY3</text>
<text x="60.7" y="146.3" transform="rotate(-90 60.7 146.3)">KEY4</text>
<text x="241" y="146.1" transform="rotate(-90 241 146.1)">VOUT</text>
<text x="139.7" y="154.9">SPI2_MOSI</text>
<text x="88.9" y="157.5">SPI2_NSS</text>
<text x="139.7" y="157.5">SPI2_MISO</text>
<text x="88.9" y="162.6">SPI2_SCLK</text>
</g>
<text font-size="1.8" fill="#008400" x="180.6" y="114">R14</text>
<g font-size="1.4" fill="#008484">
<text x="253.6" y="23.6">VS</text>
<text x="251.6" y="26.2">VBUS</text>
<text x="232.2" y="31.2">A0</text>
<text x="232.2" y="33.8">A1</text>
<text x="250.8" y="31.2">ALERT</text>
<text x="232.2" y="36.3">IN+</text>
<text x="232.2" y="38.9">IN-</text>
<text x="232.2" y="41.4">SCL</text>
<text x="232.2" y="46.5">SDA</text>
<text x="252.4" y="51.6">GND</text>
<text x="254.1" y="71.9">VBUS</text>
<text x="229.6" y="77">CC1</text>
<text x="255.2" y="77">CC2</text>
<text x="229.6" y="79.5">DP1</text>
<text x="229.6" y="82">DN1</text>
<text x="255.2" y="82">DN2</text>
<text x="255.3" y="79.5">DP2</text>
<text x="229.6" y="84.6">SBU1</text>
<text x="254.3" y="84.6">SBU2</text>
<text x="254.9" y="89.7">GND</text>
<text x="249.5" y="92.2">SHELL_GND</text>
<text x="241.8" y="131.3" transform="rotate(-90 241.8 131.3)">VCC</text>
<text x="246.9" y="131.3" transform="rotate(-90 246.9 131.3)">D+</text>
<text x="249.4" y="131.3" transform="rotate(-90 249.4 131.3)">GND</text>
<text x="254.5" y="131.3" transform="rotate(-90 254.5 131.3)">SHIELD</text>
<text x="23.4" y="166.5" transform="rotate(-90 23.4 166.5)">SHIELD</text>
<text x="38.6" y="166.5" transform="rotate(-90 38.6 166.5)">SHIELD</text>
<text x="52.6" y="166.5" transform="rotate(-90 52.6 166.5)">SHIELD</text>
<text x="66.5" y="166.5" transform="rotate(-90 66.5 166.5)">SHIELD</text>
</g>
<g font-size="1.4" fill="#840000">
<text x="258.7" y="22.9">6</text>
<text x="258.7" y="25.4">8</text>
<text x="227.8" y="35.6">10</text>
<text x="228.2" y="30.5">2</text>
<text x="228.2" y="33">1</text>
<text x="258.7" y="30.5">3</text>
<text x="228.2" y="38.1">9</text>
<text x="228.2" y="40.6">5</text>
<text x="228.2" y="45.7">4</text>
<text x="258.7" y="50.8">7</text>
<text x="259.4" y="71.1">A4_B9</text>
<text x="259.4" y="71.1">B</text>
<text x="262" y="71.1">A</text>
<text x="225.2" y="76.2">A5</text>
<text x="260.7" y="76.2">B5</text>
<text x="225.2" y="78.7">A6</text>
<text x="225.2" y="81.3">A7</text>
<text x="225.2" y="83.8">A8</text>
<text x="260.7" y="78.7">B6</text>
<text x="260.7" y="81.3">B7</text>
<text x="260.7" y="83.8">B8</text>
<text x="259" y="88.9">A1_B12</text>
<text x="259" y="88.9">B</text>
<text x="261.5" y="88.9">A</text>
<text x="260.8" y="91.4">S1</text>
<text x="261.7" y="91.4">2</text>
<text x="241" y="135.2" transform="rotate(-90 241 135.2)">1</text>
<text x="243.6" y="135.2" transform="rotate(-90 243.6 135.2)">2</text>
<text x="246.1" y="135.2" transform="rotate(-90 246.1 135.2)">3</text>
<text x="248.7" y="135.2" transform="rotate(-90 248.7 135.2)">4</text>
<text x="253.7" y="135.7" transform="rotate(-90 253.7 135.7)">S1</text>
<text x="253.7" y="134.8" transform="rotate(-90 253.7 134.8)">2</text>
<text x="17.5" y="159.4" transform="rotate(-90 17.5 159.4)">2</text>
<text x="22.6" y="159.9" transform="rotate(-90 22.6 159.9)">S1</text>
<text x="22.6" y="158.9" transform="rotate(-90 22.6 158.9)">2</text>
<text x="32.8" y="159.4" transform="rotate(-90 32.8 159.4)">2</text>
<text x="37.8" y="159.9" transform="rotate(-90 37.8 159.9)">S1</text>
<text x="37.8" y="158.9" transform="rotate(-90 37.8 158.9)">2</text>
<text x="46.7" y="159.4" transform="rotate(-90 46.7 159.4)">2</text>
<text x="51.8" y="159.9" transform="rotate(-90 51.8 159.9)">S1</text>
<text x="51.8" y="158.9" transform="rotate(-90 51.8 158.9)">2</text>
<text x="60.7" y="159.4" transform="rotate(-90 60.7 159.4)">2</text>
<text x="65.8" y="159.9" transform="rotate(-90 65.8 159.9)">S1</text>
<text x="65.8" y="158.9" transform="rotate(-90 65.8 158.9)">2</text>
<text x="17.5" y="172.1" transform="rotate(-90 17.5 172.1)">1</text>
<text x="32.8" y="172.1" transform="rotate(-90 32.8 172.1)">1</text>
<text x="46.7" y="172.1" transform="rotate(-90 46.7 172.1)">1</text>
<text x="60.7" y="172.1" transform="rotate(-90 60.7 172.1)">1</text>
</g>
</svg>
